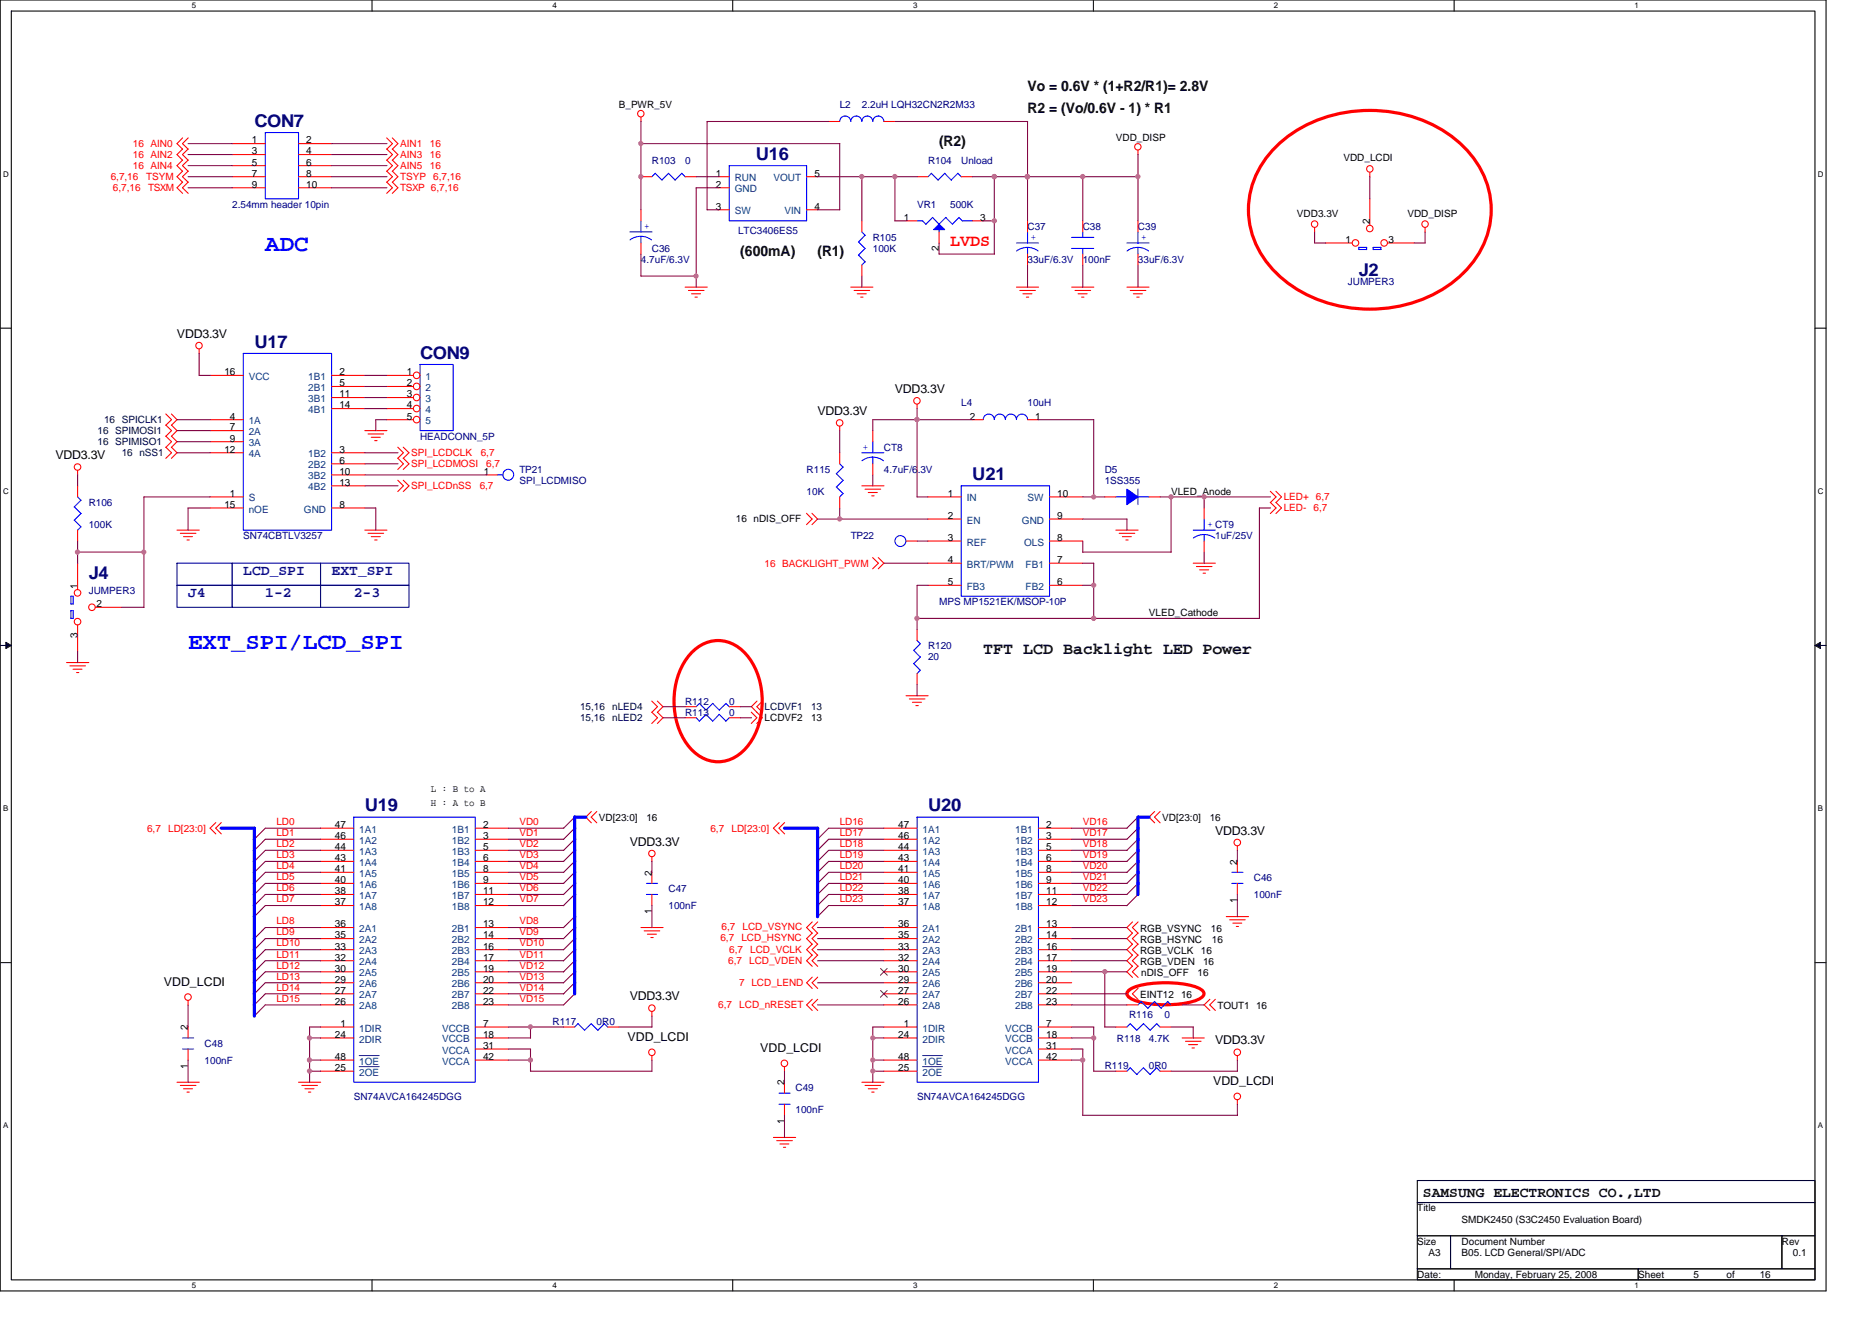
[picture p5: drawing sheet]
<svg xmlns="http://www.w3.org/2000/svg" width="297mm" height="210mm" viewBox="0 0 297 210" stroke-linecap="round" stroke-linejoin="round" font-family="sans-serif">
<path d="M0 0h289.7v204.9h-289.7zM1.8 1.8h286.2v201.3h-286.2z" fill="none" stroke="#000" stroke-width=".17"/>
<g fill="#fff">
<path d="M30.4 .2h.7v1.4h-.7z"/>
<path d="M30.4 203.3h.7v1.4h-.7z"/>
</g>
<path d="M59 0v1.8M59 203.1v1.8" fill="none" stroke="#000" stroke-width=".17"/>
<g fill="#fff">
<path d="M87.6 .2h.7v1.4h-.7z"/>
<path d="M87.6 203.3h.7v1.4h-.7z"/>
</g>
<path d="M116.3 0v1.8M116.3 203.1v1.8" fill="none" stroke="#000" stroke-width=".17"/>
<g fill="#fff">
<path d="M144.9 .2h.7v1.4h-.7z"/>
<path d="M144.9 203.3h.7v1.4h-.7z"/>
</g>
<path d="M173.5 0v1.8M173.5 203.1v1.8" fill="none" stroke="#000" stroke-width=".17"/>
<g fill="#fff">
<path d="M202.1 .2h.7v1.4h-.7z"/>
<path d="M202.1 203.3h.7v1.4h-.7z"/>
</g>
<path d="M230.7 0v1.8M230.7 203.1v1.8" fill="none" stroke="#000" stroke-width=".17"/>
<g fill="#fff">
<path d="M259.4 .2h.6v1.4h-.6z"/>
<path d="M259.4 203.3h.6v1.4h-.6z"/>
<path d="M.5 26.9h.9v1.4h-.9z"/>
<path d="M288.4 26.9h.9v1.4h-.9z"/>
<path d="M.5 77.3h.9v1.4h-.9z"/>
<path d="M288.4 77.3h.9v1.4h-.9z"/>
</g>
<path d="M0 52.1h1.8M288 52.1h1.7" fill="none" stroke="#000" stroke-width=".17"/>
<g fill="#fff">
<path d="M.5 127.6h.8v1.4h-.8z"/>
<path d="M288.4 127.6h.9v1.4h-.9z"/>
</g>
<path d="M0 102.4h1.8M288 102.4h1.7" fill="none" stroke="#000" stroke-width=".17"/>
<path d="M.9 101.9l.9 .5-.9 .5zM288 102.4l.9-.5v1z" fill="#000" stroke="#000" stroke-width=".16"/>
<g fill="#fff">
<path d="M.5 177.9h.8v1.4h-.8z"/>
<path d="M288.4 177.9h.9v1.4h-.9z"/>
</g>
<path d="M0 152.8h1.8M288 152.8h1.7M224.9 187.4h63.1v3.5h-63.1zM224.9 190.9h63.1v5.2h-63.1zM224.9 196.1h5.3v5.3h-5.3zM230.2 196.1h52.5v5.3h-52.5zM282.7 196.1h5.3v5.3h-5.3zM224.9 201.4h35v1.7h-35zM259.9 201.4h28.1v1.7h-28.1z" fill="none" stroke="#000" stroke-width=".17"/>
<path d="M28.1 92.9h8.7v3.5h-8.7zM28.1 89.4h8.7v3.5h-8.7zM36.8 89.4h14.1v3.5h-14.1zM36.8 92.9h14.1v3.5h-14.1zM50.9 89.4h14v3.5h-14zM50.9 92.9h14v3.5h-14z" fill="none" stroke="#0000a0" stroke-width=".17"/>
<path d="M202 23.7a21.7 21.7 0 0 1 20.8-5.5 18.4 18.4 0 0 1 12.5 9.3 13.7 13.7 0 0 1-3.7 16.4 22.3 22.3 0 0 1-28.5 0 13.7 13.7 0 0 1-1.1-20.2zM109.7 103.7a5.6 5.6 0 0 1 8.5 0 12 12 0 0 1 0 15.2 5.6 5.6 0 0 1-8.5 0 12.1 12.1 0 0 1 0-15.2zM179.2 157.1a12.7 12.7 0 0 1 6.8-1.1l1.1 .1a6.1 6.1 0 0 1 3.8 1.3l.1 .3a1.74 1.74 0 0 1-1.4 1.1 17.1 17.1 0 0 1-10-.2l-.7-.6-.1-.3 .1-.3z" fill="none" stroke="#f00" stroke-width=".51"/>
<g fill="none" stroke="#f00" stroke-width=".17">
<path d="M101.7 18.6v.7M131.5 19.3h1.7M140.2 19.3h1.8M29 25.4l-.9 .9 .9 .9M29 23.6l-.9 .9 .9 .9M29 21.9l-.9 .9 .9 .9M29 27.2l-.9 .8 .9 .9M29 28.9l-.9 .9 .9 .9M29.9 25.4l-.9 .9 .9 .9M29.9 23.6l-.9 .9 .9 .9M29.9 21.9l-.9 .9 .9 .9M29.9 27.2l-.9 .8 .9 .9"/>
<path d="M29.9 28.9l-.9 .9 .9 .9M36.8 28h5.3M36.8 29.8h5.3M36.8 22.8h5.3M36.8 24.5h5.3M36.8 26.3h5.3M47.4 28h5.2M47.4 29.8h5.2M47.4 22.8h5.2M47.4 24.5h5.2M47.4 26.3h5.2M61.4 21.9l.9 .9-.9 .9"/>
<path d="M61.4 23.6l.9 .9-.9 .9M61.4 27.2l.9 .8-.9 .9M61.4 25.4l.9 .9-.9 .9M61.4 28.9l.9 .9-.9 .9M62.2 21.9l.9 .9-.9 .9M62.2 23.6l.9 .9-.9 .9M62.2 27.2l.9 .8-.9 .9M62.2 25.4l.9 .9-.9 .9M62.2 28.9l.9 .9-.9 .9M101.7 33.3v1.8M101.7 38.6v1.7M101.7 28h1.7"/>
<path d="M108.7 28h1.8M114 28h1.7M114 29.8h1.7M114 33.3h1.7M128 28h1.7M128 33.3h1.7M136.8 35.1v1.7M143.8 35.1h1.7M145.5 28h1.8M149 36.8v1.8M152.5 28h1.8M154.3 35.1h1.7"/>
<path d="M163 35.1v1.7M171.8 35.1v1.7M180.6 35.1v1.7M180.6 23.8v.8M208.6 36.1v.7M210.4 38.6h4.2M217.4 31.6v4.2M217.4 27.3v.8M220.2 38.6h4.2M226.1 36.1v.7M31.6 55.4v.7M33.3 59.6h5.3"/>
<path d="M52.6 59.6h5.3M61.4 59.6h4.2M108.7 45.6h3.5M109.2 46.1h2.5M109.7 46.6h1.5M110.3 47.2h.4M135 45.6h3.5M135.5 46.1h2.5M136 46.6h1.5M136.6 47.2h.3M136.8 42.1v1.7M161.3 45.6h3.5"/>
<path d="M161.8 46.1h2.5M162.3 46.6h1.4M162.9 47.2h.3M163 40.3v1.8M170 45.6h3.6M170.6 46.1h2.5M171.1 46.6h1.4M171.6 47.2h.4M171.8 40.3v1.8M178.8 45.6h3.5M179.3 46.1h2.5M179.8 46.6h1.5"/>
<path d="M180.4 47.2h.4M180.6 40.3v1.8M12.3 77.1v1.8M12.3 74.7v.7M26.3 67.5l.9 .8-.9 1M26.3 71l.9 .9-.9 .8M26.3 65.7l.9 .9-.9 .9M26.3 69.2l.9 .9-.9 .9M27.2 67.5l.9 .8-.9 1M27.2 71l.9 .9-.9 .8M27.2 65.7l.9 .9-.9 .9M27.2 69.2l.9 .9-.9 .9"/>
<path d="M33.3 68.3h5.3M33.3 66.6h5.3M33.3 78.9h5.3M33.3 71.9h5.3M33.3 70.1h5.3M52.6 77.1h5.3M52.6 75.4h5.3M52.6 61.3h5.3M52.6 63.1h5.3M52.6 64.9h5.3M52.6 71.9h5.3M52.6 73.6h5.3"/>
<path d="M57.9 68.3h3.5M58.4 68.9h2.5M58.9 69.4h1.4M59.5 69.9h.3M61.4 61.3h4.2M61.4 63.1h4.2M61.4 64.9h4.2M61.4 66.6h4.2M63.1 71l.9 .9-.9 .8M63.1 76.2l.9 .9-.9 .9M63.1 72.7l.9 .9-.9 .9M64 71l.9 .9-.9 .8"/>
<path d="M64 76.2l.9 .9-.9 .9M64 72.7l.9 .9-.9 .9M77.1 75.4h1.8M133.2 67.6v.8M133.2 71.9v1.7M133.2 78.9v1.7M136.8 77.1h3.5M137.3 77.6h2.4M137.8 78.2h1.4M138.3 78.7h.4M138.5 68.3v1.8M138.5 73.6v1.8"/>
<path d="M145.5 64.2v.7M147.3 78.9h5.2M154.3 66.6h1.7M163 66.6h1.8M166.5 78.9h5.3M175.3 78.9h1.8M182.3 78.9h1.8M201.6 79.7l.9 .9-.9 .9M201.6 78l.9 .9-.9 .9M202.5 79.7l.8 .9-.8 .9M202.5 78l.8 .9-.8 .9M12.3 84.1v1.8"/>
<path d="M12.3 89.4v4.2M12.3 99.2v4.2M15.1 96.4h4.2M28.1 84.1h3.5M28.6 84.6h2.5M29.1 85.2h1.4M29.7 85.7h.3M33.3 80.6h5.3M52.6 80.6h5.3M57.9 84.1h3.5M58.4 84.6h2.5M58.9 85.2h1.4"/>
<path d="M59.5 85.7h.3M128 81.5l.9 .9-.9 .9M128.8 81.5l.9 .9-.9 .9M138.5 88.5l.9 .9-.9 .9M139.4 88.5l.8 .9-.8 .9M143.8 85.9h1.7M145.5 99.9v1.8M147.3 89.4h5.2M147.3 85.9h5.2M147.3 82.4h5.2M147.3 92.9h5.2M166.5 89.4h5.3"/>
<path d="M166.5 85.9h5.3M166.5 82.4h5.3M166.5 92.9h5.3M177.1 84.1h3.5M177.6 84.6h2.5M178.1 85.2h1.4M178.6 85.7h.4M189.3 89.4h3.5M189.8 89.9h2.5M190.3 90.4h1.5M190.9 91h.4M191.1 80.6v1.8"/>
<path d="M191.1 85.9v1.7M10.6 105.2h3.5M11.1 105.7h2.5M11.6 106.2h1.4M12.1 106.7h.4M103.4 113l.9 .9-.9 .9M103.4 111.3l.9 .9-.9 .9M104.3 113l.9 .9-.9 .9M104.3 111.3l.9 .9-.9 .9M108.7 112.2h1.8M108.7 113.9h1.8M115.7 112.2h1.8"/>
<path d="M115.7 113.9h1.8M119.2 113l.9 .9-.9 .9M120.1 113l.9 .9-.9 .9M120.1 111.3l-.9 .9 .9 .9M121 111.3l-.9 .9 .9 .9M143.8 110.4h3.5M144.3 110.9h2.5M144.8 111.5h1.4M145.3 112h.4M145.5 106.9v1.8M34.2 130.6l-.9 .8 .9 1M35.1 130.6l-.9 .8 .9 1"/>
<path d="M50.9 131.4h5.2M50.9 133.2h5.2M50.9 135h5.2M50.9 136.7h5.2M50.9 138.5h5.2M75.4 131.4h5.3M75.4 133.2h5.3M75.4 135h5.3M75.4 136.7h5.3M75.4 138.5h5.3M93.8 128.8l-.9 .9 .9 .9M94.7 128.8l-.9 .9 .9 .9"/>
<path d="M103.4 136v.7M103.4 138.5v1.7M123.6 130.6l-.9 .8 .9 1M124.5 130.6l-.9 .8 .9 1M140.2 131.4h5.3M140.2 133.2h5.3M140.2 135h5.3M140.2 136.7h5.3M140.2 138.5h5.3M164.8 131.4h5.2M164.8 133.2h5.2M164.8 135h5.2"/>
<path d="M164.8 136.7h5.2M164.8 138.5h5.2M183.2 128.8l-.9 .9 .9 .9M184.1 128.8l-.9 .9 .9 .9M196.3 134.3v.7M196.3 136.7v1.8M29.8 158.8v.7M50.9 147.2h5.2M50.9 140.2h5.2M50.9 142h5.2M50.9 143.7h5.2M50.9 149h5.2"/>
<path d="M50.9 150.7h5.2M50.9 152.5h5.2M50.9 154.2h5.2M50.9 156h5.2M50.9 157.7h5.2M50.9 159.5h5.2M75.4 147.2h5.3M75.4 140.2h5.3M75.4 142h5.3M75.4 143.7h5.3M75.4 149h5.3M75.4 150.7h5.3"/>
<path d="M75.4 152.5h5.3M75.4 154.2h5.3M75.4 156h5.3M75.4 157.7h5.3M75.4 159.5h5.3M101.7 147.2h3.5M102.2 147.7h2.5M102.7 148.3h1.5M103.3 148.8h.3M103.4 142v1.7M128.9 155.1l-.9 .9 .9 .9M128.9 158.6l-.9 .9 .9 .9"/>
<path d="M128.9 149.8l-.9 .9 .9 .9M128.9 151.6l-.9 .9 .9 .9M128.9 146.3l-.9 .9 .9 .9M128.9 148.1l-.9 .9 .9 .9M129.7 155.1l-.8 .9 .8 .9M129.7 158.6l-.8 .9 .8 .9M129.7 149.8l-.8 .9 .8 .9M129.7 151.6l-.8 .9 .8 .9M129.7 146.3l-.8 .9 .8 .9M129.7 148.1l-.8 .9 .8 .9M140.2 147.2h5.3M140.2 140.2h5.3"/>
<path d="M140.2 142h5.3M140.2 143.7h5.3M140.2 149h5.3M140.2 150.7h5.3M140.2 152.5h5.3M140.2 154.2h5.3M140.2 156h5.3M140.2 157.7h5.3M140.2 159.5h5.3M164.8 147.2h5.2M164.8 140.2h5.2M164.8 142h5.2"/>
<path d="M164.8 143.7h5.2M164.8 149h5.2M164.8 150.7h5.2M164.8 152.5h5.2M164.8 154.2h5.2M164.8 156h5.2M164.8 157.7h5.2M164.8 159.5h5.2M178.8 159.5h1.8M179.7 151.6l-.9 .9 .9 .9M179.7 146.3l-.9 .9 .9 .9M179.7 149.8l-.9 .9 .9 .9"/>
<path d="M179.7 148.1l-.9 .9 .9 .9M179.7 153.3l-.9 .9 .9 .9M179.7 156.8l-.9 .9 .9 .9M180.6 151.6l-.9 .9 .9 .9M180.6 146.3l-.9 .9 .9 .9M180.6 149.8l-.9 .9 .9 .9M180.6 148.1l-.9 .9 .9 .9M180.6 153.3l-.9 .9 .9 .9M180.6 156.8l-.9 .9 .9 .9M185.8 159.5h1.8M192 158.6l-.9 .9 .9 .9M192.8 158.6l-.8 .9 .8 .9"/>
<path d="M194.6 145.5h3.5M195.1 146h2.5M195.6 146.5h1.4M196.2 147h.3M196.3 140.2v1.8M28.1 171.8h3.5M28.6 172.3h2.5M29.1 172.8h1.4M29.7 173.3h.3M29.8 163v1.7M29.8 166.5v1.8M47.4 171.8h3.5"/>
<path d="M47.9 172.3h2.5M48.4 172.8h1.4M48.9 173.3h.4M50.9 164.7h5.2M50.9 163h5.2M50.9 168.3h5.2M50.9 170h5.2M75.4 164.7h5.3M75.4 163h5.3M75.4 168.3h5.3M75.4 166.5h5.3M89.4 163h1.8"/>
<path d="M96.4 163h1.8M103.4 160.5v.8M103.4 167.6v.7M124.5 169.3v.7M124.5 171.8v1.7M124.5 175.3v1.7M136.8 171.8h3.5M137.3 172.3h2.4M137.8 172.8h1.4M138.3 173.3h.4M140.2 164.7h5.3M140.2 163h5.3"/>
<path d="M140.2 168.3h5.3M140.2 170h5.3M164.8 164.7h5.2M164.8 163h5.2M164.8 168.3h5.2M164.8 166.5h5.2M177.1 163h1.7M177.1 170h1.7M184.1 163h1.7M184.1 170h1.7M187.6 164.7h3.5M188.1 165.3h2.5"/>
<path d="M188.6 165.8h1.4M189.1 166.3h.4M196.3 167.6v.7M196.3 174.6v.7M122.7 180.5h3.6M123.3 181h2.4M123.8 181.6h1.4M124.3 182.1h.4"/>
<circle cx="101.7" cy="18" r=".52"/>
<circle cx="180.5" cy="23.3" r=".51"/>
<circle cx="208.6" cy="35.6" r=".52"/>
<circle cx="215.1" cy="38.6" r=".52"/>
<circle cx="217.3" cy="36.3" r=".52"/>
<circle cx="217.3" cy="26.8" r=".52"/>
<circle cx="219.6" cy="38.6" r=".52"/>
<circle cx="226.1" cy="35.6" r=".52"/>
<circle cx="31.6" cy="54.9" r=".52"/>
<circle cx="66.1" cy="59.6" r=".52"/>
<circle cx="12.3" cy="74.1" r=".52"/>
<circle cx="66.1" cy="66.6" r=".52"/>
<circle cx="66.1" cy="61.3" r=".52"/>
<circle cx="66.1" cy="63.1" r=".52"/>
<circle cx="66.1" cy="64.8" r=".52"/>
<circle cx="133.2" cy="67.1" r=".52"/>
<circle cx="145.5" cy="63.6" r=".52"/>
<circle cx="12.3" cy="98.7" r=".52"/>
<circle cx="12.3" cy="94.1" r=".52"/>
<circle cx="14.6" cy="96.4" r=".52"/>
<circle cx="103.4" cy="135.5" r=".51"/>
<circle cx="196.3" cy="133.7" r=".52"/>
<circle cx="29.8" cy="158.3" r=".52"/>
<circle cx="103.4" cy="167" r=".52"/>
<circle cx="103.4" cy="160" r=".52"/>
<circle cx="124.5" cy="168.8" r=".52"/>
<circle cx="196.3" cy="167" r=".52"/>
<circle cx="196.3" cy="174" r=".52"/>
</g>
<g fill="none" stroke="#00f" stroke-width=".17">
<path d="M133.2 19.3a.88 .88 0 0 1 .9-.9 .88 .88 0 0 1 .9 .9 .88 .88 0 0 1 .9-.9 .88 .88 0 0 1 .9 .9 .87 .87 0 0 1 .8-.9 .87 .87 0 0 1 .9 .9 .88 .88 0 0 1 .9-.9 .88 .88 0 0 1 .8 .9M42.1 21h5.3v10.6h-5.3zM99.9 36.8h3.6M100 38.1a2.83 2.83 0 0 1 3.4 0M101.7 35.1v1.7M101.7 37.5v1.1M104 27.5l1 1.1M104 27.5l-.6 .5M106.1 27.5l1 1.1M106.1 27.5l-1.1 1.1M108.2 27.5l.5 .6M108.2 27.5l-1.1 1.1"/>
<path d="M115.7 26.3h12.3v8.8h-12.3zM136.8 36.8l.5 .6M137.3 37.3l-1.1 1.1 1.1 1.1M137.3 39.4l-1.1 1.1 1.1 1.1M145.5 35.1h.9M147.8 27.5l1.1 1.1M147.8 27.5l-.5 .5M148 34.5l1 1.1M148 34.5l-1.1 1.1-.5-.5M149 36.4v.4M149.9 27.5l1.1 1.1M149.9 27.5l-1.1 1.1"/>
<path d="M150.1 34.5l1 1.1 1.1-1.1 .5 .6M150.1 34.5l-1.1 1.1M152 27.5l.5 .6M152 27.5l-1.1 1.1M152.7 35.1h1.6M161.3 38.6h3.5M161.3 39.8a2.83 2.83 0 0 1 3.4 0M163 36.8v1.8M163 39.3v1M170 39.4h3.5M170 37.7h3.6M171.8 36.8v.9"/>
<path d="M171.8 39.4v.9M178.8 38.6h3.5M178.8 39.8a2.83 2.83 0 0 1 3.4 0M180.6 36.8v1.8M180.6 39.3v1M215.6 39.6h1.2M215.6 39.3h1.3l-.1 .3M215.6 39.2v.4M217.9 39.3h1.2M217.9 39.3v.3M219.1 39.2v.4h-1.2M38.6 56.1h14v28h-14z"/>
<path d="M66.7 57.8h5.2v10.5h-5.2zM137.3 41.6l-.6 .5M12.3 78.9l.6 .5M12.8 79.4l-1 1.1M78.9 75.4h.9M132.7 77.3l1.1 1M132.7 75.2l1.1 1M133.2 73.6l.6 .5M133.8 78.3l-.6 .6M133.8 76.2l-1.1 1.1M133.8 74.1l-1.1 1.1M136.7 71.9h3.5"/>
<path d="M138.5 72.6l.7 .1 1 .4M138.5 72.6l-1.1 .2-.6 .3M138.5 70.1v1.8M138.5 72.6v1M152.5 77.1h14v17.5h-14zM156 66.6a.88 .88 0 0 1 .9-.9 .88 .88 0 0 1 .9 .9 .88 .88 0 0 1 .9-.9 .88 .88 0 0 1 .8 .9 .88 .88 0 0 1 .9-.9 .88 .88 0 0 1 .9 .9 .88 .88 0 0 1 .9-.9 .88 .88 0 0 1 .8 .9M177.1 78.9h1.7M180.6 77.6v2.5M180.6 78.9h1.7M11.2 96.9h.4v1.2h-.3M11.3 94.6h.3v1.3h-.4M11.3 94.6v1.3"/>
<path d="M11.3 96.9v1.3M11.8 80.5l1.1 1M11.8 82.5l1.1 1.1-.6 .6M12.8 81.5l-1 1.1M189.3 84.1h3.5M189.4 85.4l.6-.4 1-.2 .8 .1 1 .5M191.1 82.4v1.8M191.1 84.8v1.1M110.4 113.9l.6 .5M111 111.7l1.1 1M111 111.6l-.5 .6M113.1 114.4l-1.1-1-1 1.1"/>
<path d="M113.1 111.7l1 1M113.1 111.6l-1.1 1.1M114.1 113.4l1.1 1M114.1 113.4l-1 1.1M115.2 111.7l.5 .5M115.2 111.6l-1.1 1.1M115.7 113.9l-.5 .6M145 105.3l1 1.1M145 103.2l1 1.1M145.5 101.6l.5 .6M146 106.4l-.5 .5M146 104.3l-1 1"/>
<path d="M146 102.2l-1 1M56.1 129.7h19.3v42.1h-19.3zM145.5 129.7h19.3v42.1h-19.3zM195.4 138.5h1.8M102.6 140.2h1.7M102.6 142h1.7M180.6 159.5l.5-.6 1.1 1.1M183.2 159l1.1 1M183.2 158.9l-1.1 1.1M185.8 159.5l-.5-.6-1.1 1.1M195.4 140.2h1.8M29 166.5h1.7"/>
<path d="M29 164.7h1.7M91.7 162.5l1.1 1M91.7 162.5l-.5 .5M93.8 162.5l1.1 1M93.8 162.5l-1.1 1M95.9 162.5l.6 .5M95.9 162.5l-1 1M123.6 175.3h1.8M123.6 173.5h1.8M179.3 169.5l1.1 1.1M179.3 162.5l1.1 1M179.4 169.5l-.6 .5"/>
<path d="M179.4 162.5l-.6 .5M180.4 170.5l1.1-1 1 1.1M181.4 162.5l1.1 1M181.5 162.5l-1.1 1M183.5 162.5l.6 .5M183.6 162.5l-1.1 1M184.1 170l-.5-.5-1.1 1"/>
<circle cx="80.6" cy="75.3" r=".86"/>
<circle cx="142.9" cy="85.9" r=".87"/>
</g>
<path d="M57 167.5h3.2M57 169.3h3.2M146.4 167.5h3.2M146.4 169.3h3.2" fill="none" stroke="#004080" stroke-width=".16"/>
<g fill="#00f" stroke="#00f" stroke-width=".17">
<path d="M178.8 77.6l1.8 1.3-1.8 1.2z" fill-rule="evenodd"/>
<path d="M149 35.6l.9 .8h-1.8z" fill-rule="evenodd"/>
</g>
<path d="M139.7 153.7l1.1 1.1M139.7 157.2l1.1 1.1M140.8 153.7l-1.1 1.1M140.8 157.2l-1.1 1.1" fill="none" stroke="#804000" stroke-width=".16"/>
<g fill="none" stroke="#800040" stroke-width=".17">
<path d="M101.7 19.3v14M131.5 19.3h-19.3v14M142 19.3h21.1M163 19.3v15.8M29.8 28h7.1M29.8 22.8h7.1M29.8 29.8h7.1M29.8 26.3h7.1M29.8 24.5h7.1M52.6 28h8.8M52.6 22.8h8.8M52.6 29.8h8.8"/>
<path d="M52.6 26.3h8.8M52.6 24.5h8.8M101.7 22.8h31.6l-.1 10.5M110.5 28h3.5M112.2 33.3h1.8M114 29.8h-3.5v15.8M129.7 28h15.8M129.7 33.3h3.6M136.8 28v7.1M142 28v7.1h1.8M149 38.6v1.7M154.3 28h26.3"/>
<path d="M156 35.1h1.8M157.8 28v12.3M171.8 28v7.1M180.6 24.5v10.6M208.6 38.6h1.8M208.6 36.8v1.8M217.4 28v3.6M224.4 38.6h1.7M226.1 36.8v1.8M31.6 56.1v3.5M31.6 59.6h1.8M57.9 59.6h3.5"/>
<path d="M101.7 40.3v3.5h8.8M136.8 43.8v1.8M149 40.3h8.8M163 42.1v3.5M171.8 42.1v3.5M180.6 42.1v3.5M12.3 75.4v1.7M28.1 70.1h5.3M28.1 68.3h5.3M28.1 71.9h5.3M28.1 66.6h5.3M33.4 78.9h-10.6v17.5h-3.5"/>
<path d="M57.9 71.9h5.3M57.9 77.1h5.3M57.9 73.6h5.3M57.9 61.3h3.5M57.9 75.4h19.3M57.9 63.1h3.5M57.9 64.9h3.5M61.4 66.6h-1.8v1.8M133.2 68.3v3.6M138.5 75.4v1.7M145.5 78.9h1.8M145.5 64.9v14"/>
<path d="M154.3 66.6h-15.8v1.8M164.8 66.6h8.8l-.1 12.3M171.8 78.9h3.5M184.1 78.9h17.5M185.8 78.9v8.8M191.1 78.9v1.7M12.3 85.9v3.5M12.3 87.6h10.6M33.4 80.6h-3.6v3.6M57.9 80.6h1.7M59.6 80.6v3.6M133.2 80.6v1.8"/>
<path d="M140.2 89.4h7.1M145.5 98.1h54.4M145.5 85.9h1.8M147.3 92.9h-1.8v7M147.3 82.4h-17.6M171.8 87.6h14M171.8 82.4h7v1.8M171.8 89.4h1.7v8.8M171.8 85.9v1.8M171.8 92.9h1.8M191.1 87.6v1.8M201.6 80.6h-1.8v17.6"/>
<path d="M12.3 103.4v1.8M105.2 113.9h3.5M105.2 112.2h3.5M117.5 113.9h1.7M117.5 112.2h1.7M145.5 108.7v1.7M50.9 133.2h-8.8l-1.8 1.8M50.9 131.4h-8.8l-1.8 1.8M50.9 135h-8.8l-1.8 1.7M50.9 136.7h-8.8l-1.8 1.8M50.9 138.5h-8.8l-1.8 1.7M80.7 133.2h8.7"/>
<path d="M80.7 135h8.7M80.7 136.7h8.7M80.7 131.4h8.7M80.7 138.5h8.7M91.2 138.5l-1.8 1.7M91.2 136.7l-1.8 1.8M91.2 131.4l-1.8 1.8M91.2 135l-1.8 1.7M91.2 129.7l-1.8 1.8M91.2 133.2l-1.8 1.8M103.4 136.7v1.8M140.3 136.7h-8.8l-1.8 1.8"/>
<path d="M140.3 133.2h-8.8l-1.8 1.8M140.3 135h-8.8l-1.8 1.7M140.3 131.4h-8.8l-1.8 1.8M140.3 138.5h-8.8l-1.8 1.7M170 135h8.8M170 131.4h8.8M170 136.7h8.8M170 138.5h8.8M170 133.2h8.8M180.6 135l-1.8 1.7M180.6 138.5l-1.8 1.7M180.6 136.7l-1.8 1.8"/>
<path d="M180.6 133.2l-1.8 1.8M180.6 131.4l-1.8 1.8M180.6 129.7l-1.8 1.8M196.3 135v1.7M29.8 159.5v3.5M50.9 143.7h-8.8l-1.8 1.8M50.9 140.2h-8.8l-1.8 1.8M50.9 147.2h-8.8l-1.8 1.8M50.9 150.7h-8.8l-1.8 1.8M50.9 152.5h-8.8l-1.8 1.8M50.9 159.5h-8.8l-1.8 1.8M50.9 154.2h-8.8l-1.8 1.8"/>
<path d="M50.9 149h-8.8l-1.8 1.7M50.9 157.7h-8.8l-1.8 1.8M50.9 142h-8.8l-1.8 1.7M50.9 156h-8.8l-1.8 1.8M80.7 159.5h8.7M80.7 147.2h8.7M80.7 154.2h8.7M80.7 140.2h8.7M80.7 149h8.7M80.7 157.7h8.7M80.7 143.7h8.7M80.7 152.5h8.7"/>
<path d="M80.7 150.7h8.7M80.7 142h8.7M80.7 156h8.7M91.2 154.2l-1.8 1.8M91.2 156l-1.8 1.8M91.2 140.2l-1.8 1.8M91.2 145.5l-1.8 1.7M91.2 150.7l-1.8 1.8M91.2 157.7l-1.8 1.8M91.2 152.5l-1.8 1.8M91.2 142l-1.8 1.7M91.2 147.2l-1.8 1.8"/>
<path d="M91.2 149l-1.8 1.7M103.4 143.7v3.5M129.7 147.2h10.6M129.7 159.5h10.6M129.7 149h10.6M129.7 156h10.6M129.7 152.5h10.6M129.7 150.7h10.6M140.3 142h-8.8l-1.8 1.7M140.3 143.7h-8.8l-1.8 1.8M140.3 140.2h-8.8l-1.8 1.8M170 147.2h8.8"/>
<path d="M170 159.5h8.8M170 140.2h8.8M170 157.7h8.8M170 143.7h8.8M170 152.5h8.8M170 150.7h8.8M170 149h8.8M170 142h8.8M175.3 154.2v8.8M178.8 154.2h-8.8M180.6 142l-1.8 1.7M180.6 140.2l-1.8 1.8"/>
<path d="M187.6 159.5h3.5M196.3 142v3.5M29.8 168.3v3.5M49.1 170h1.8M49.1 164.7h1.8M49.1 168.3h1.8M50.9 163h-1.8v8.8M80.7 168.3h3.5M80.7 166.5h3.5M80.7 164.7h3.5M80.7 163h8.7M84.2 163v1.8"/>
<path d="M84.2 166.5v3.5h19.3l-.1-1.7M98.2 163h5.3M103.4 161.2v1.8M124.5 170v1.8M124.5 177v3.6M138.5 164.7h1.8M138.5 170h1.8M138.5 168.3h1.8M140.3 163h-1.8v8.8M170 166.5h1.8M170 164.7h3.6M170 168.3h1.8"/>
<path d="M170 163h3.6l-.1 7h3.6M171.8 166.5v10.5M171.8 177h24.6M175.3 163h1.8M185.8 170h10.6M185.8 163h3.6l-.1 1.8M196.3 168.3v1.7M196.3 175.3v1.7"/>
</g>
<path d="M35.1 131.4h5.3M40.4 131.4v29.9M93 129.7h-1.8v28.1M124.5 131.4h5.2M129.7 131.4v14.1M182.3 129.7h-1.7v12.3" fill="none" stroke="#00f" stroke-width=".51"/>
<g fill="#f0f" stroke="#f0f" stroke-width=".17">
<circle cx="84.2" cy="163" r=".34"/>
<circle cx="84.2" cy="168.2" r=".34"/>
<circle cx="12.3" cy="87.6" r=".34"/>
<circle cx="22.8" cy="87.6" r=".34"/>
<circle cx="136.7" cy="28" r=".34"/>
<circle cx="101.7" cy="28" r=".34"/>
<circle cx="157.8" cy="28" r=".34"/>
<circle cx="101.7" cy="22.8" r=".34"/>
<circle cx="142" cy="28" r=".35"/>
<circle cx="171.8" cy="168.2" r=".34"/>
<circle cx="173.5" cy="164.7" r=".34"/>
<circle cx="175.3" cy="154.2" r=".34"/>
<circle cx="110.4" cy="43.8" r=".34"/>
<circle cx="49.1" cy="170" r=".34"/>
<circle cx="163" cy="28" r=".34"/>
<circle cx="157.8" cy="35" r=".34"/>
<circle cx="180.5" cy="28" r=".34"/>
<circle cx="171.8" cy="28" r=".34"/>
<circle cx="49.1" cy="164.7" r=".34"/>
<circle cx="138.5" cy="170" r=".34"/>
<circle cx="49.1" cy="168.2" r=".34"/>
<circle cx="138.5" cy="164.7" r=".34"/>
<circle cx="138.5" cy="168.2" r=".34"/>
<circle cx="191.1" cy="78.9" r=".34"/>
<circle cx="145.5" cy="66.6" r=".34"/>
<circle cx="173.5" cy="92.9" r=".34"/>
<circle cx="185.8" cy="78.9" r=".35"/>
<circle cx="173.5" cy="78.9" r=".34"/>
<circle cx="145.5" cy="98.1" r=".34"/>
<circle cx="173.5" cy="98.1" r=".34"/>
<circle cx="133.2" cy="82.4" r=".35"/>
</g>
<g font-size="3.7" fill="#00f">
<text x="42.1" y="39.9">ADC</text>
<text x="29.8" y="103">EXT_SPI/LCD_SPI</text>
</g>
<g font-size="2.8" fill="#000080">
<text x="40.4" y="20.1">CON7</text>
<text x="119.9" y="25.4">U16</text>
<text x="215.6" y="43.8">J2</text>
<text x="40.4" y="55.2">U17</text>
<text x="66.7" y="56.9">CON9</text>
<text x="154.3" y="76.2">U21</text>
<text x="14.1" y="92">J4</text>
<text x="57.9" y="128.8">U19</text>
<text x="147.3" y="128.8">U20</text>
</g>
<text font-size="2.6" fill="#f00" x="150.8" y="39">LVDS</text>
<text font-size="2.6" x="156" y="103.8">TFT LCD Backlight LED Power</text>
<g font-size="2.3">
<text x="163" y="14.4">Vo = 0.6V * (1+R2/R1)= 2.8V</text>
<text x="163" y="17.9">R2 = (Vo/0.6V - 1) * R1</text>
<text x="149" y="23.2">(R2)</text>
<text x="117.5" y="40.7">(600mA)</text>
<text x="129.7" y="40.7">(R1)</text>
<text x="225.8" y="190">SAMSUNG ELECTRONICS CO.,LTD</text>
</g>
<g font-size="2.3" fill="#0000a0">
<text x="29.8" y="94.8">J4</text>
<text x="38.6" y="91.3">LCD_SPI</text>
<text x="42.1" y="94.8">1-2</text>
<text x="52.6" y="91.3">EXT_SPI</text>
<text x="56.1" y="94.8">2-3</text>
</g>
<g font-size="1.9">
<text x="28.1" y="53.6">VDD3.3V</text>
<text x="129.7" y="65.9">VDD3.3V</text>
<text x="142" y="62.4">VDD3.3V</text>
<text x="8.8" y="72.9">VDD3.3V</text>
<text x="99.9" y="134.2">VDD3.3V</text>
<text x="192.8" y="132.5">VDD3.3V</text>
<text x="26" y="156.5">VDD_LCDI</text>
<text x="99.9" y="158.7">VDD3.3V</text>
<text x="99.6" y="165.2">VDD_LCDI</text>
<text x="120.6" y="167">VDD_LCDI</text>
<text x="192.8" y="165.8">VDD3.3V</text>
<text x="192.5" y="172.3">VDD_LCDI</text>
</g>
<g font-size="1.6">
<text x="98.2" y="17.2">B_PWR_5V</text>
<text x="40" y="22.8">1</text>
<text x="48.6" y="22.8">2</text>
<text x="177.1" y="22.5">VDD_DISP</text>
<text x="40" y="24.5">3</text>
<text x="40" y="26.3">5</text>
<text x="40" y="28">7</text>
<text x="40" y="29.8">9</text>
<text x="48.6" y="24.5">4</text>
<text x="48.6" y="26.3">6</text>
<text x="48.6" y="28">8</text>
<text x="48.6" y="29.8">10</text>
<text x="113.6" y="28">1</text>
<text x="113.6" y="29.8">2</text>
<text x="129.2" y="28">5</text>
<text x="213.2" y="25.6">VDD_LCDI</text>
<text x="113.6" y="33.3">3</text>
<text x="129.2" y="33.3">4</text>
<text x="143.4" y="35">1</text>
<text x="155.5" y="35">3</text>
<text x="205.8" y="34.4">VDD3.3V</text>
<text x="217.3" y="35.6" transform="rotate(-90 217.3 35.6)">2</text>
<text x="223.3" y="34.4">VDD_DISP</text>
<text x="149" y="39.9" transform="rotate(-90 149 39.9)">2</text>
<text x="213.5" y="38.5">1</text>
<text x="220.3" y="38.5">3</text>
<text x="35.6" y="59.6">16</text>
<text x="53.8" y="59.6">2</text>
<text x="64.5" y="59.6">1</text>
<text x="53.8" y="61.3">5</text>
<text x="53.8" y="63.1">11</text>
<text x="53.8" y="64.8">14</text>
<text x="64.5" y="61.3">2</text>
<text x="64.5" y="63.1">3</text>
<text x="64.5" y="64.8">4</text>
<text x="35.6" y="71.8">12</text>
<text x="36.5" y="66.6">4</text>
<text x="36.5" y="68.3">7</text>
<text x="36.5" y="70.1">9</text>
<text x="53.8" y="71.8">3</text>
<text x="64.5" y="66.6">5</text>
<text x="153.9" y="66.6">2</text>
<text x="164.3" y="66.6">1</text>
<text x="53.8" y="73.6">6</text>
<text x="53.8" y="75.4">10</text>
<text x="53.8" y="77.1">13</text>
<text x="76.8" y="75.4">1</text>
<text x="35.6" y="80.6">15</text>
<text x="36.5" y="78.8">1</text>
<text x="53.8" y="80.6">8</text>
<text x="116.8" y="82.9">16 nDIS_OFF</text>
<text x="150.4" y="78.8">1</text>
<text x="150.4" y="82.4">2</text>
<text x="167.8" y="82.4">9</text>
<text x="167.8" y="78.8">10</text>
<text x="185.8" y="78.5">VLED_Anode</text>
<text x="150.4" y="85.9">3</text>
<text x="150.4" y="89.4">4</text>
<text x="167.8" y="89.4">7</text>
<text x="167.8" y="85.9">8</text>
<text x="12.3" y="93.4" transform="rotate(-90 12.3 93.4)">1</text>
<text x="150.4" y="92.9">5</text>
<text x="167.8" y="92.9">6</text>
<text x="12.3" y="101.2" transform="rotate(-90 12.3 101.2)">3</text>
<text x="15.3" y="96.4">2</text>
<text x="182.3" y="97.8">VLED_Cathode</text>
<text x="121.3" y="114.5">LCDVF2</text>
<text x="128.7" y="114.5">13</text>
<text x="68.4" y="125.7">L : B to A</text>
<text x="53.1" y="131.4">47</text>
<text x="68.4" y="127.8">H : A to B</text>
<text x="76.6" y="131.4">2</text>
<text x="95" y="130.2">VD[23:0]</text>
<text x="102.6" y="130.2">16</text>
<text x="142.5" y="131.4">47</text>
<text x="166" y="131.4">2</text>
<text x="184.4" y="130.2">VD[23:0]</text>
<text x="192" y="130.2">16</text>
<text x="53.1" y="133.2">46</text>
<text x="53.1" y="134.9">44</text>
<text x="53.1" y="136.7">43</text>
<text x="76.6" y="133.2">3</text>
<text x="76.6" y="134.9">5</text>
<text x="76.6" y="136.7">6</text>
<text x="142.5" y="133.2">46</text>
<text x="142.5" y="134.9">44</text>
<text x="142.5" y="136.7">43</text>
<text x="166" y="133.2">3</text>
<text x="166" y="134.9">5</text>
<text x="166" y="136.7">6</text>
<text x="196.3" y="137.2" transform="rotate(-90 196.3 137.2)">2</text>
<text x="53.1" y="138.4">41</text>
<text x="53.1" y="140.2">40</text>
<text x="53.1" y="141.9">38</text>
<text x="53.1" y="143.7">37</text>
<text x="76.6" y="138.4">8</text>
<text x="76.6" y="140.2">9</text>
<text x="76.6" y="141.9">11</text>
<text x="76.6" y="143.7">12</text>
<text x="103.4" y="139" transform="rotate(-90 103.4 139)">2</text>
<text x="142.5" y="138.4">41</text>
<text x="142.5" y="140.2">40</text>
<text x="142.5" y="141.9">38</text>
<text x="142.5" y="143.7">37</text>
<text x="166" y="138.4">8</text>
<text x="166" y="140.2">9</text>
<text x="166" y="141.9">11</text>
<text x="166" y="143.7">12</text>
<text x="196.3" y="143.3" transform="rotate(-90 196.3 143.3)">1</text>
<text x="53.1" y="147.2">36</text>
<text x="53.1" y="148.9">35</text>
<text x="76.6" y="147.2">13</text>
<text x="76.6" y="148.9">14</text>
<text x="103.4" y="145.1" transform="rotate(-90 103.4 145.1)">1</text>
<text x="142.5" y="147.2">36</text>
<text x="142.5" y="148.9">35</text>
<text x="166" y="147.2">13</text>
<text x="166" y="148.9">14</text>
<text x="180.9" y="147.9">RGB_VSYNC</text>
<text x="180.9" y="149.7">RGB_HSYNC</text>
<text x="192.1" y="147.9">16</text>
<text x="192.3" y="149.7">16</text>
<text x="53.1" y="150.7">33</text>
<text x="53.1" y="152.5">32</text>
<text x="53.1" y="154.2">30</text>
<text x="53.1" y="156">29</text>
<text x="76.6" y="150.7">16</text>
<text x="76.6" y="152.5">17</text>
<text x="76.6" y="154.2">19</text>
<text x="76.6" y="156">20</text>
<text x="142.5" y="150.7">33</text>
<text x="142.5" y="152.5">32</text>
<text x="142.5" y="154.2">30</text>
<text x="142.5" y="156">29</text>
<text x="166" y="150.7">16</text>
<text x="166" y="152.5">17</text>
<text x="166" y="154.2">19</text>
<text x="166" y="156">20</text>
<text x="180.9" y="153.2">RGB_VDEN</text>
<text x="180.9" y="151.4">RGB_VCLK</text>
<text x="181.1" y="154.9">nDIS_OFF</text>
<text x="190" y="154.9">16</text>
<text x="190.6" y="151.4">16</text>
<text x="190.9" y="153.2">16</text>
<text x="53.1" y="157.7">27</text>
<text x="53.1" y="159.5">26</text>
<text x="76.6" y="157.7">22</text>
<text x="76.6" y="159.5">23</text>
<text x="142.5" y="157.7">27</text>
<text x="142.5" y="159.5">26</text>
<text x="166" y="157.7">22</text>
<text x="166" y="159.5">23</text>
<text x="180.9" y="158.5">EINT12</text>
<text x="187.4" y="158.5">16</text>
<text x="193.2" y="160.2">TOUT1 16</text>
<text x="29.8" y="163.5" transform="rotate(-90 29.8 163.5)">2</text>
<text x="53.1" y="164.7">24</text>
<text x="54" y="163">1</text>
<text x="76.6" y="163">7</text>
<text x="76.6" y="164.7">18</text>
<text x="76.6" y="166.5">31</text>
<text x="142.5" y="164.7">24</text>
<text x="143.4" y="163">1</text>
<text x="166" y="163">7</text>
<text x="166" y="164.7">18</text>
<text x="166" y="166.5">31</text>
<text x="29.8" y="169.6" transform="rotate(-90 29.8 169.6)">1</text>
<text x="53.1" y="168.2">48</text>
<text x="53.1" y="170">25</text>
<text x="76.6" y="168.2">42</text>
<text x="124.5" y="172.3" transform="rotate(-90 124.5 172.3)">2</text>
<text x="142.5" y="168.2">48</text>
<text x="142.5" y="170">25</text>
<text x="166" y="168.2">42</text>
<text x="124.5" y="178.4" transform="rotate(-90 124.5 178.4)">1</text>
<text x="224.9" y="192.3">Title</text>
<text x="224.9" y="197.5">Size</text>
<text x="231.9" y="197.5">Document Number</text>
<text x="231.9" y="194">SMDK2450 (S3C2450 Evaluation Board)</text>
<text x="282.7" y="197.5">Rev</text>
<text x="224.9" y="202.8">Date:</text>
<text x="226.6" y="199.3">A3</text>
<text x="231.9" y="199.3">B05. LCD General/SPI/ADC</text>
<text x="234" y="202.8">Monday, February 25, 2008</text>
<text x="259.9" y="202.8">Sheet</text>
<text x="268.7" y="202.8">5</text>
<text x="274" y="202.8">of</text>
<text x="279.2" y="202.8">16</text>
<text x="284.5" y="199.3">0.1</text>
</g>
<g font-size="1.6" fill="#000080">
<text x="133.2" y="17.2">L2</text>
<text x="136.8" y="17.2">2.2uH LQH32CN2R2M33</text>
<text x="103.4" y="26">R103</text>
<text x="108.7" y="26">0</text>
<text x="147.3" y="26">R104</text>
<text x="152.5" y="26">Unload</text>
<text x="36.8" y="33">2.54mm header 10pin</text>
<text x="145.5" y="33">VR1</text>
<text x="150.8" y="33">500K</text>
<text x="101.7" y="41.7">4.7uF/6.3V</text>
<text x="103.4" y="40">C36</text>
<text x="117.1" y="37.2">LTC3406ES5</text>
<text x="138.5" y="38.2">R105</text>
<text x="138.5" y="40">100K</text>
<text x="163" y="36.5">C37</text>
<text x="163" y="41.7">33uF/6.3V</text>
<text x="171.8" y="36.5">C38</text>
<text x="171.8" y="41.7">100nF</text>
<text x="180.6" y="36.5">C39</text>
<text x="180.6" y="41.7">33uF/6.3V</text>
<text x="213.9" y="45.2">JUMPER3</text>
<text x="152.5" y="64.5">L4</text>
<text x="163" y="64.5">10uH</text>
<text x="66.7" y="69.8">HEADCONN_5P</text>
<text x="140.2" y="71.5">CT8</text>
<text x="82.4" y="75">TP21</text>
<text x="82.4" y="76.8">SPI_LCDMISO</text>
<text x="128" y="75">R115</text>
<text x="140.2" y="75">4.7uF/6.3V</text>
<text x="175.3" y="75">D5</text>
<text x="175.3" y="76.8">1SS355</text>
<text x="14.1" y="80.3">R106</text>
<text x="14.1" y="83.8">100K</text>
<text x="128" y="78.5">10K</text>
<text x="38.6" y="85.6">SN74CBTLV3257</text>
<text x="135" y="85.6">TP22</text>
<text x="192.8" y="85.6">1uF/25V</text>
<text x="14.1" y="94.3">JUMPER3</text>
<text x="149" y="96.1">MPS MP1521EK/MSOP-10P</text>
<text x="147.3" y="103.1">R120</text>
<text x="147.3" y="104.8">20</text>
<text x="108.7" y="111.8">R112</text>
<text x="108.7" y="113.6">R113</text>
<text x="115.7" y="111.8">0</text>
<text x="115.7" y="113.6">0</text>
<text x="106.1" y="141.6">C47</text>
<text x="199" y="139.9">C46</text>
<text x="199" y="142.5">100nF</text>
<text x="106.1" y="144.3">100nF</text>
<text x="179.2" y="161.6">R116</text>
<text x="184.8" y="161.6">0</text>
<text x="32.5" y="166.2">C48</text>
<text x="87.7" y="162.7">R117</text>
<text x="94.7" y="162.7">0R0</text>
<text x="177.2" y="165.5">R118</text>
<text x="182.3" y="165.5">4.7K</text>
<text x="32.5" y="168.8">100nF</text>
<text x="126.2" y="173.2">C49</text>
<text x="175.3" y="169.7">R119</text>
<text x="182.3" y="169.7">0R0</text>
<text x="56.1" y="174.6">SN74AVCA164245DGG</text>
<text x="126.2" y="176.7">100nF</text>
<text x="145.5" y="174.6">SN74AVCA164245DGG</text>
</g>
<g font-size="1.6" fill="#f00">
<text x="21.1" y="23.3">16 AIN0</text>
<text x="63.5" y="23.3">AIN1</text>
<text x="68.2" y="23.3">16</text>
<text x="17.6" y="28.6">6,7,16</text>
<text x="21.1" y="26.8">16 AIN4</text>
<text x="21.1" y="25.1">16 AIN2</text>
<text x="23.2" y="28.6">TSYM</text>
<text x="63.5" y="25.1">AIN3</text>
<text x="63.5" y="28.6">TSYP</text>
<text x="63.5" y="26.8">AIN5</text>
<text x="68.2" y="25.1">16</text>
<text x="68.2" y="26.8">16</text>
<text x="68.7" y="28.6">6,7,16</text>
<text x="17.9" y="30.3">6,7,16</text>
<text x="23.5" y="30.3">TSXM</text>
<text x="63.5" y="30.3">TSXP 6,7,16</text>
<text x="65.2" y="72.4">SPI_LCDCLK</text>
<text x="65.2" y="77.7">SPI_LCDnSS</text>
<text x="65.2" y="74.1">SPI_LCDMOSI</text>
<text x="76.1" y="77.7">6,7</text>
<text x="76.3" y="72.4">6,7</text>
<text x="77.1" y="74.1">6,7</text>
<text x="203.7" y="81.2">LED-</text>
<text x="203.7" y="79.4">LED+ 6,7</text>
<text x="208.4" y="81.2">6,7</text>
<text x="121.3" y="89.9">16 BACKLIGHT_PWM</text>
<text x="23.3" y="132">6,7</text>
<text x="26.7" y="132">LD[23:0]</text>
<text x="43.9" y="130.9">LD0</text>
<text x="82.4" y="130.9">VD0</text>
<text x="112.7" y="132">6,7</text>
<text x="116.1" y="132">LD[23:0]</text>
<text x="133.2" y="130.9">LD16</text>
<text x="171.8" y="130.9">VD16</text>
<text x="43.9" y="137.9">LD4</text>
<text x="43.9" y="132.7">LD1</text>
<text x="43.9" y="136.2">LD3</text>
<text x="43.9" y="134.5">LD2</text>
<text x="82.4" y="134.5">VD2</text>
<text x="82.4" y="136.2">VD3</text>
<text x="82.4" y="137.9">VD4</text>
<text x="82.4" y="132.7">VD1</text>
<text x="133.2" y="137.9">LD20</text>
<text x="133.2" y="136.2">LD19</text>
<text x="133.2" y="134.5">LD18</text>
<text x="133.2" y="132.7">LD17</text>
<text x="171.8" y="136.2">VD19</text>
<text x="171.8" y="132.7">VD17</text>
<text x="171.8" y="137.9">VD20</text>
<text x="171.8" y="134.5">VD18</text>
<text x="43.9" y="139.7">LD5</text>
<text x="43.9" y="143.2">LD7</text>
<text x="43.9" y="141.5">LD6</text>
<text x="82.4" y="139.7">VD5</text>
<text x="82.4" y="143.2">VD7</text>
<text x="82.4" y="141.5">VD6</text>
<text x="133.2" y="139.7">LD21</text>
<text x="133.2" y="143.2">LD23</text>
<text x="133.2" y="141.5">LD22</text>
<text x="171.8" y="143.2">VD23</text>
<text x="171.8" y="141.5">VD22</text>
<text x="171.8" y="139.7">VD21</text>
<text x="43.9" y="146.7">LD8</text>
<text x="43.9" y="148.5">LD9</text>
<text x="82.4" y="148.5">VD9</text>
<text x="82.4" y="146.7">VD8</text>
<text x="114.3" y="149.4">6,7</text>
<text x="114.5" y="147.6">6,7</text>
<text x="117.6" y="149.4">LCD_HSYNC</text>
<text x="117.8" y="147.6">LCD_VSYNC</text>
<text x="43.9" y="153.7">LD12</text>
<text x="43.9" y="155.5">LD13</text>
<text x="43.9" y="152">LD11</text>
<text x="43.9" y="150.2">LD10</text>
<text x="82.4" y="153.7">VD12</text>
<text x="82.4" y="152">VD11</text>
<text x="82.4" y="155.5">VD13</text>
<text x="82.4" y="150.2">VD10</text>
<text x="115.5" y="153">6,7</text>
<text x="115.7" y="151.3">6,7</text>
<text x="118.9" y="153">LCD_VDEN</text>
<text x="119" y="151.3">LCD_VCLK</text>
<text x="43.9" y="159">LD15</text>
<text x="43.9" y="157.2">LD14</text>
<text x="82.4" y="157.2">VD14</text>
<text x="82.4" y="159">VD15</text>
<text x="114" y="160">6,7</text>
<text x="117.3" y="156.5">7 LCD_LEND</text>
<text x="117.3" y="160">LCD_nRESET</text>
</g>
<g font-size="1.6" fill="#004080">
<text x="116.6" y="28.8">RUN</text>
<text x="122.7" y="28.8">VOUT</text>
<text x="116.6" y="30.5">GND</text>
<text x="116.6" y="34">SW</text>
<text x="124.5" y="34">VIN</text>
<text x="39.5" y="60.3">VCC</text>
<text x="48.9" y="60.3">1B1</text>
<text x="48.9" y="62.1">2B1</text>
<text x="48.9" y="63.8">3B1</text>
<text x="48.9" y="65.6">4B1</text>
<text x="67.5" y="60.3">1</text>
<text x="67.5" y="62.1">2</text>
<text x="67.5" y="63.8">3</text>
<text x="67.5" y="65.6">4</text>
<text x="39.5" y="67.3">1A</text>
<text x="39.5" y="69.1">2A</text>
<text x="39.5" y="70.8">3A</text>
<text x="67.5" y="67.3">5</text>
<text x="39.5" y="72.6">4A</text>
<text x="48.9" y="72.6">1B2</text>
<text x="48.9" y="74.3">2B2</text>
<text x="48.9" y="76.1">3B2</text>
<text x="48.9" y="77.8">4B2</text>
<text x="39.5" y="81.3">nOE</text>
<text x="39.5" y="79.6">S</text>
<text x="48.2" y="81.3">GND</text>
<text x="153.4" y="79.6">IN</text>
<text x="153.4" y="83.1">EN</text>
<text x="162.2" y="83.1">GND</text>
<text x="163" y="79.6">SW</text>
<text x="153.4" y="86.6">REF</text>
<text x="162.5" y="86.6">OLS</text>
<text x="153.4" y="90.1">BRT/PWM</text>
<text x="153.4" y="93.6">FB3</text>
<text x="162.7" y="90.1">FB1</text>
<text x="162.7" y="93.6">FB2</text>
<text x="57" y="132.2">1A1</text>
<text x="57" y="133.9">1A2</text>
<text x="57" y="135.7">1A3</text>
<text x="57" y="137.4">1A4</text>
<text x="71.7" y="132.2">1B1</text>
<text x="71.7" y="133.9">1B2</text>
<text x="71.7" y="135.7">1B3</text>
<text x="71.7" y="137.4">1B4</text>
<text x="146.4" y="132.2">1A1</text>
<text x="146.4" y="133.9">1A2</text>
<text x="146.4" y="135.7">1A3</text>
<text x="146.4" y="137.4">1A4</text>
<text x="161.1" y="132.2">1B1</text>
<text x="161.1" y="133.9">1B2</text>
<text x="161.1" y="135.7">1B3</text>
<text x="161.1" y="137.4">1B4</text>
<text x="57" y="139.2">1A5</text>
<text x="57" y="140.9">1A6</text>
<text x="57" y="142.7">1A7</text>
<text x="71.7" y="139.2">1B5</text>
<text x="71.7" y="140.9">1B6</text>
<text x="71.7" y="142.7">1B7</text>
<text x="146.4" y="139.2">1A5</text>
<text x="146.4" y="140.9">1A6</text>
<text x="146.4" y="142.7">1A7</text>
<text x="161.1" y="139.2">1B5</text>
<text x="161.1" y="140.9">1B6</text>
<text x="161.1" y="142.7">1B7</text>
<text x="57" y="144.4">1A8</text>
<text x="57" y="147.9">2A1</text>
<text x="57" y="149.7">2A2</text>
<text x="71.7" y="144.4">1B8</text>
<text x="71.7" y="147.9">2B1</text>
<text x="71.7" y="149.7">2B2</text>
<text x="146.4" y="144.4">1A8</text>
<text x="146.4" y="147.9">2A1</text>
<text x="146.4" y="149.7">2A2</text>
<text x="161.1" y="144.4">1B8</text>
<text x="161.1" y="147.9">2B1</text>
<text x="161.1" y="149.7">2B2</text>
<text x="57" y="151.4">2A3</text>
<text x="57" y="153.2">2A4</text>
<text x="57" y="155">2A5</text>
<text x="71.7" y="151.4">2B3</text>
<text x="71.7" y="153.2">2B4</text>
<text x="71.7" y="155">2B5</text>
<text x="146.4" y="151.4">2A3</text>
<text x="146.4" y="153.2">2A4</text>
<text x="146.4" y="155">2A5</text>
<text x="161.1" y="151.4">2B3</text>
<text x="161.1" y="153.2">2B4</text>
<text x="161.1" y="155">2B5</text>
<text x="57" y="156.7">2A6</text>
<text x="57" y="158.5">2A7</text>
<text x="57" y="160.2">2A8</text>
<text x="71.7" y="156.7">2B6</text>
<text x="71.7" y="158.5">2B7</text>
<text x="71.7" y="160.2">2B8</text>
<text x="146.4" y="156.7">2A6</text>
<text x="146.4" y="158.5">2A7</text>
<text x="146.4" y="160.2">2A8</text>
<text x="161.1" y="156.7">2B6</text>
<text x="161.1" y="158.5">2B7</text>
<text x="161.1" y="160.2">2B8</text>
<text x="57" y="163.7">1DIR</text>
<text x="57" y="165.5">2DIR</text>
<text x="70.1" y="163.7">VCCB</text>
<text x="70.1" y="165.5">VCCB</text>
<text x="70.1" y="167.2">VCCA</text>
<text x="146.4" y="163.7">1DIR</text>
<text x="146.4" y="165.5">2DIR</text>
<text x="159.5" y="163.7">VCCB</text>
<text x="159.5" y="165.5">VCCB</text>
<text x="159.5" y="167.2">VCCA</text>
<text x="57" y="169">1OE</text>
<text x="57" y="170.7">2OE</text>
<text x="70.1" y="169">VCCA</text>
<text x="146.4" y="169">1OE</text>
<text x="146.4" y="170.7">2OE</text>
<text x="159.5" y="169">VCCA</text>
</g>
<g font-size="1.6" fill="#00f">
<text x="102.2" y="36.3">+</text>
<text x="163.6" y="38.1">+</text>
<text x="181.1" y="38.1">+</text>
<text x="136.9" y="71.4">+</text>
<text x="191.6" y="83.6">+ CT9</text>
</g>
<g font-size="1.6" fill="#000040">
<text x="15.5" y="68.9">16 SPIMOSI1</text>
<text x="15.5" y="70.7">16 SPIMISO1</text>
<text x="16.5" y="67.1">16 SPICLK1</text>
<text x="19.3" y="72.4">16 nSS1</text>
<text x="92.1" y="112.7">15,16</text>
<text x="97.1" y="112.7">nLED4</text>
<text x="121.3" y="112.7">LCDVF1</text>
<text x="128.7" y="112.7">13</text>
<text x="92.1" y="114.5">15,16</text>
<text x="97.1" y="114.5">nLED2</text>
</g>
<g font-size="1.3">
<text x="30.4" y="1.3">5</text>
<text x="87.6" y="1.3">4</text>
<text x="144.9" y="1.3">3</text>
<text x="202.1" y="1.3">2</text>
<text x="259.4" y="1.3">1</text>
<text x=".5" y="28">D</text>
<text x="288.4" y="28">D</text>
<text x=".5" y="78.4">C</text>
<text x="288.4" y="78.4">C</text>
<text x=".5" y="128.7">B</text>
<text x="288.4" y="128.7">B</text>
<text x=".5" y="179.1">A</text>
<text x="288.4" y="179.1">A</text>
<text x="30.4" y="204.4">5</text>
<text x="87.6" y="204.4">4</text>
<text x="144.9" y="204.4">3</text>
<text x="202.1" y="204.4">2</text>
<text x="259.4" y="204.4">1</text>
</g>
</svg>
